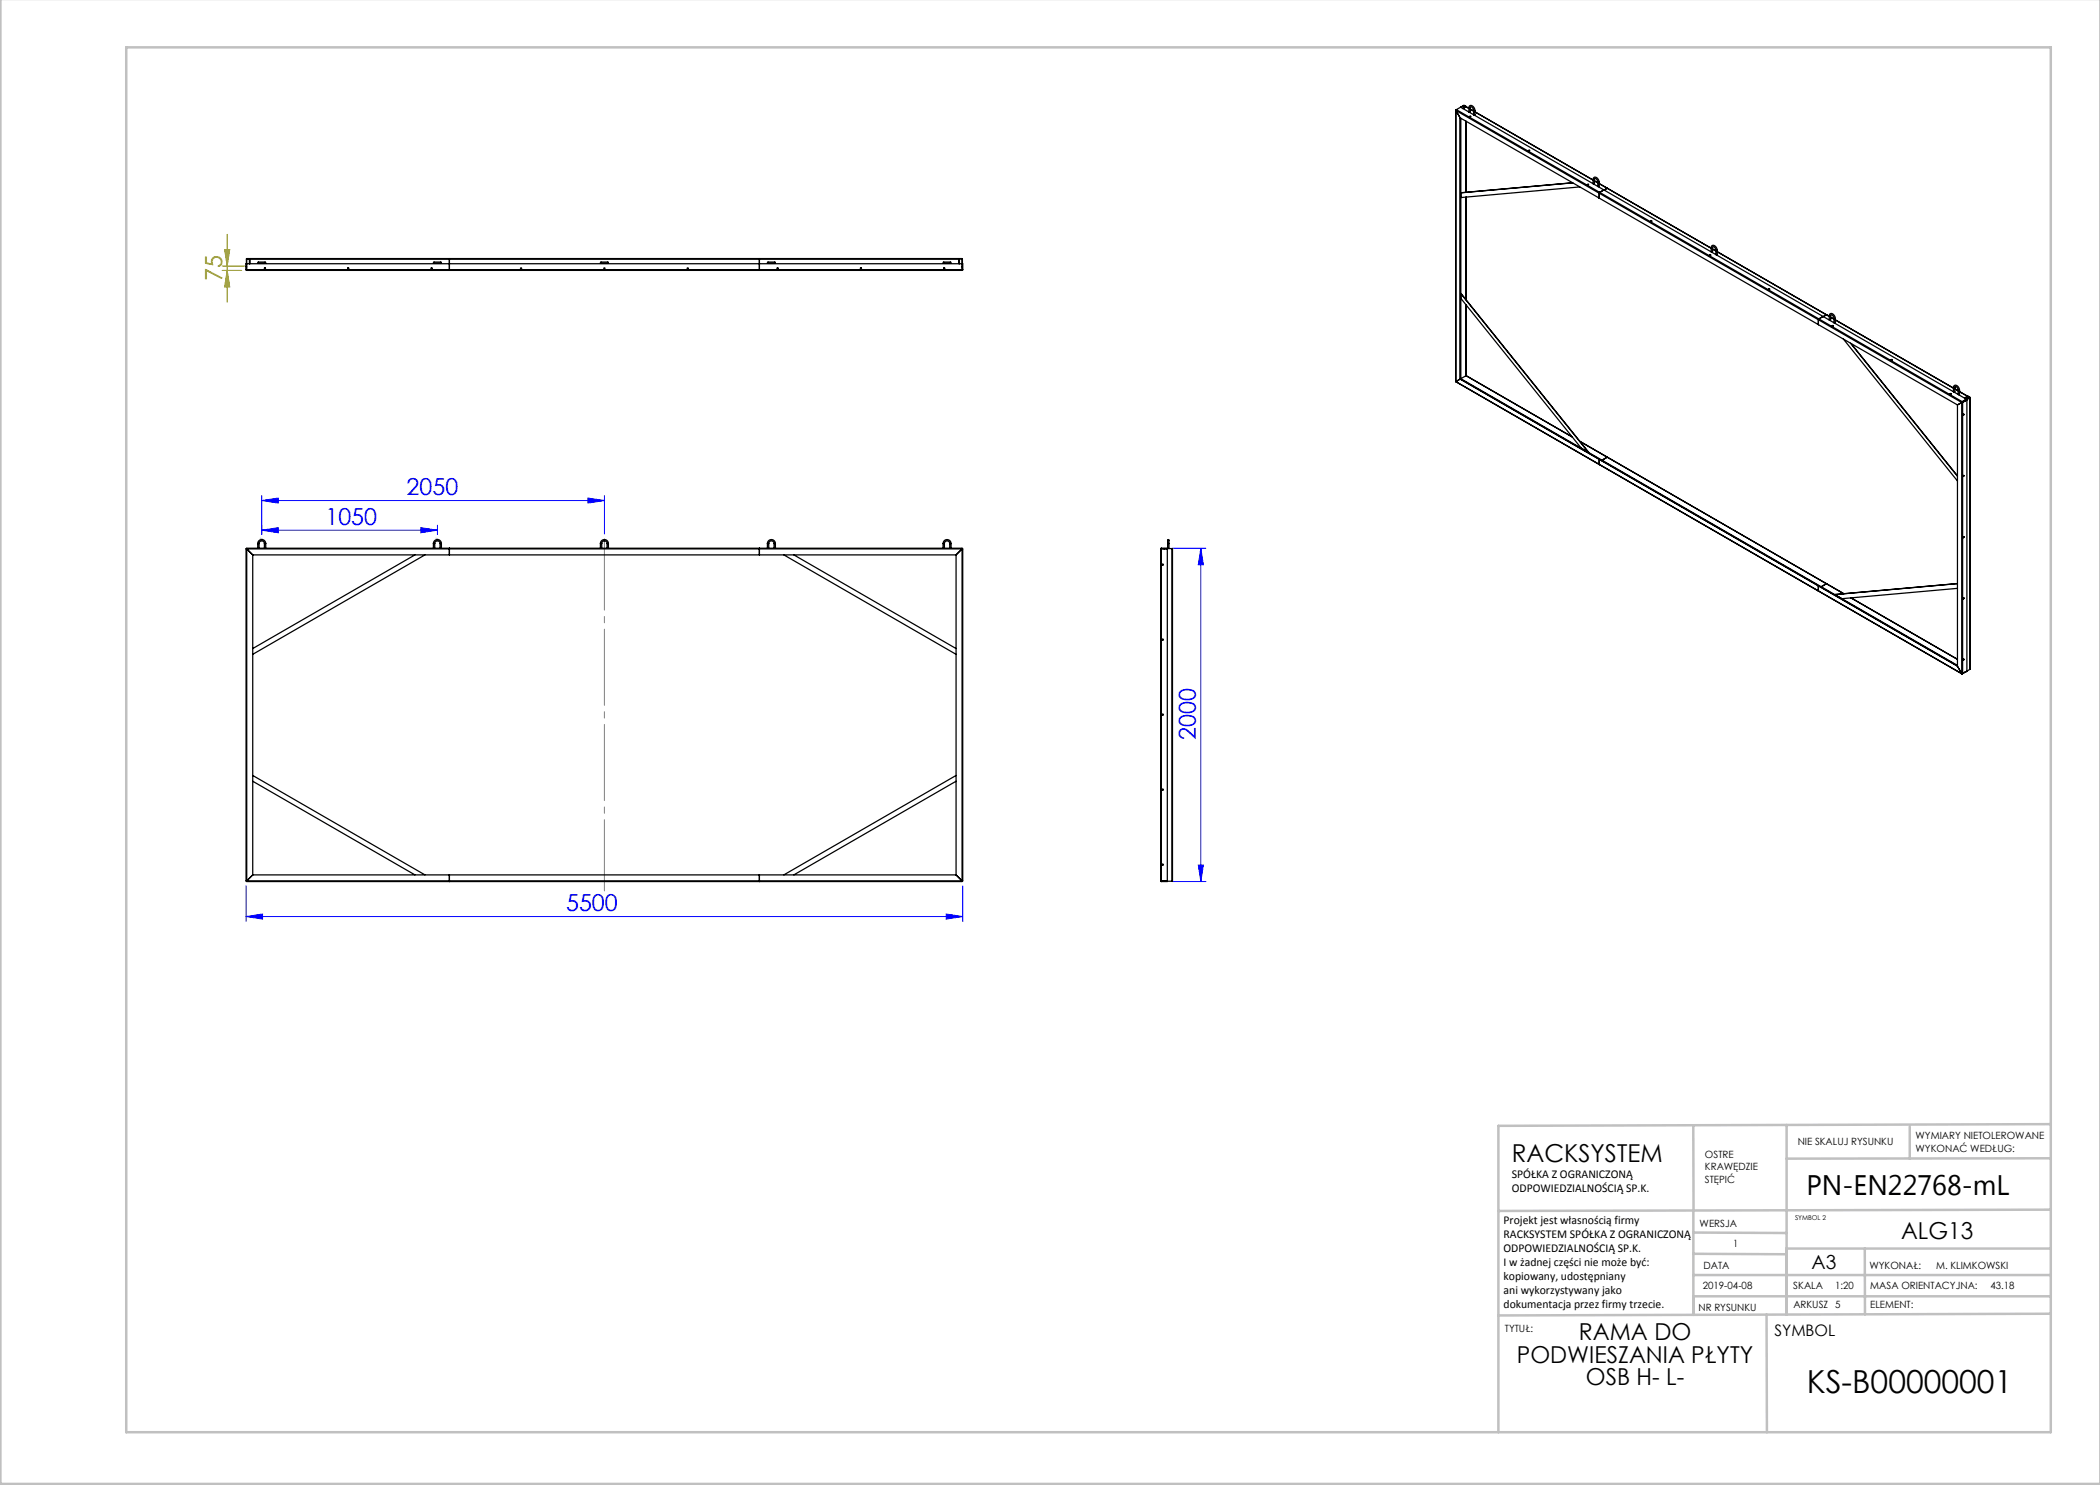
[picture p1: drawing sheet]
<svg xmlns="http://www.w3.org/2000/svg" width="420mm" height="297mm" viewBox="0 0 420 297" stroke-linecap="round" stroke-linejoin="round" font-family="sans-serif">
<path d="M52 107.6l.7 .7M52 108.3l.7-.7M52.3 108.4v-1M52.8 107.9h-1M87.1 107.6l.7 .7M87.1 108.3l.7-.7M87.5 108.4v-1M88 107.9h-1" fill="none" stroke="#c0c0c0" stroke-width=".2" stroke-dasharray="1.3 .6" stroke-dashoffset=".5" stroke-linecap="butt"/>
<g fill="none" stroke="#00f" stroke-width=".2">
<path d="M52.3 99.1v7.8M117.6 99.6l3.3 .5-3.3 .5zM120.9 99.1v7.7M52.3 100.1l3.3-.5v1zM52.3 106l3.3-.5v1zM52.3 100.1h68.6M52.3 106h35.2M84.2 105.5l3.3 .5-3.3 .5zM87.5 105v1.9M234.5 109.6h6.7M240.2 109.6l.5 3.3h-1zM240.2 109.6v66.7"/>
<path d="M49.2 177.2v7.1M192.5 177.2v7.1M234.5 176.3h6.7M239.7 173h1l-.5 3.3zM49.2 183.3l3.3-.5v1zM49.2 183.3h143.3M189.2 182.8l3.3 .5-3.3 .5z"/>
</g>
<path d="M44.4 54.1h3.9M44.4 53.2h4.5M44.9 49.9h1l-.5 3.3zM45.4 54.1l.5 3.3h-1zM45.4 46.9v13.5" fill="none" stroke="#808000" stroke-width=".2"/>
<path d="M120.9 107.8v70.4" fill="none" stroke="#808080" stroke-width=".2" stroke-dasharray="15.2 1.3 1.3 1.3" stroke-dashoffset="1"/>
<g fill="none" stroke="#c0c0c0" stroke-width=".5">
<path d="M.1 -.1v296.9h419.9M25.2 9.5h385v276.9h-385zM338.7 225.2v16.9M357.3 225v37.9M382 225.4v6.3M410.1 224.8l-110.4 .4v61.2M410.1 231.7h-52.8M338.7 259.3h71.5M338.7 255h71.5M338.7 250.8l18.6 .1M338.7 246.5l18.6 .1M338.7 242.1v20.9"/>
<path d="M373 249.7v13.2M410.1 241.9l-110.4 .3M410.2 249.7h-52.9v13.2M353.3 262.9l.1 23.5M410.2 262.7l-110.5 .4"/>
</g>
<g fill="#00f">
<path d="M52.3 100.1l3.3-.5v1zM117.6 99.6l3.3 .5-3.3 .5z"/>
<path d="M52.3 106l3.3-.5v1zM84.2 105.5l3.3 .5-3.3 .5z"/>
</g>
<path d="M45.4 54.1l.5 3.3h-1zM44.9 49.9h1l-.5 3.3z" fill="#808000"/>
<g fill="#00f">
<path d="M49.2 183.3l3.3-.5v1zM189.2 182.8l3.3 .5-3.3 .5z"/>
<path d="M239.7 173h1l-.5 3.3zM240.2 109.6l.5 3.3h-1z"/>
</g>
<g fill="none" stroke="#000" stroke-width=".25">
<path d="M291.1 22l.1 54.3M291.2 22v.1M291.2 22.1l28.6 16.5M291.2 22.1l.8 1.5M291.2 22.1v54.2M291.2 22h.1M291.3 21.9l-.1 .1M291.3 21.9l-.1 .2M291.3 21.9l72.5 41.9M292 23.6l27.8 16M292 23.6v52.2M292.1 23.6v52.2"/>
<path d="M292.1 21.4l72.5 41.9M292.1 21.4l-.8 .5M292.2 23.6v52.1M292.8 21.1h.1M292.8 21.1l-.6 .4M292.8 21.1v.5M292.8 21.1l.4 .2M292.8 21.1v.4M292.9 21.1l.3 .3M292.9 21.1l-.8 .3M293.2 21.3h.1M293.2 21.3l-.7 .4"/>
<path d="M293.2 21.4l-.6 .3M293.2 24.2v14.3M293.2 39.4v20.5M293.2 21.4l.6 .3M293.2 21.3v.1M293.2 24.3v14.2M293.2 39.4v20.6M293.3 21.4h-.1M293.3 21.4l.5 .3M293.8 21.6a.5 .5 0 0 1 .4-.5 .5 .5 0 0 1 .6 .4l.2 .6M293.8 21.6v.8h.1h.1v-.8M293.8 21.6h.2"/>
<path d="M293.9 23.3h.2zM293.9 23.3h.2M294 21.6a.23 .23 0 0 1 .3-.3 .23 .23 0 0 1 .2 .2l.2 .6M294 21.8l.7 .4M294.7 22.1v.8l.1 .1 .2-.1v-.8M294.7 22.1h.3M295 22.4l23.6 13.6M305.7 30.1h.2zM305.7 30.1h.2M314.6 36.6l-22.4 1.9M316 37.4l-23.8 2.1M317.5 36.9h.2z"/>
<path d="M317.5 36.9h.2M318.6 35.9a.5 .5 0 0 1 .5-.5 .5 .5 0 0 1 .5 .4l.2 .6M318.6 35.9v.8l.1 .1 .2-.1v-.8M318.6 35.9h.3M318.9 35.9a.23 .23 0 0 1 .2-.2 .23 .23 0 0 1 .2 .2l.3 .5M318.9 36.2l.7 .3M318.9 36.2l.7 .4M319.6 36.4v.9h.1h.1v-.9M319.6 36.4h.2M319.8 36.7l22.4 13M319.8 36.7l1.6 1M319.8 38.6v1"/>
<path d="M319.8 38.6l72.5 41.9M319.8 39.6l71.7 41.4M320.8 38l-1 .6M321.4 37.7l-.6 .3M321.5 37.7h-.1M49.2 53.9l.1 .2M49.2 53.9h.1M49.3 53.9v.1M49.3 53.3v.1M49.3 52.7l-.1 1.2M49.3 53.9v.2M49.3 52.7h143.1"/>
<path d="M49.3 53.9h143.1M49.3 54.1h143.1M49.9 52.7v-.9h-.5l-.1 2.1M49.9 51.8h-.6v2.1M49.9 51.8h141.9M49.9 51.8v.9M51.6 52.4h.9a.4 .4 0 0 1 .6 .2l-.9 .1a.4 .4 0 0 1-.6-.2zM52.9 53.6v.2M69.6 53.6v.2M86.3 53.6v.2M86.7 52.5l.9-.1a.4 .4 0 0 1 .7 .2l-1 .1a.4 .4 0 0 1-.6-.2zM89.9 51.7v2.4"/>
<path d="M120.1 52.4h.9a.4 .4 0 0 1 .7 .2l-1 .1a.4 .4 0 0 1-.6-.2zM151.9 51.7v2.4M153.5 52.4h.9a.4 .4 0 0 1 .7 .2l-1 .1a.4 .4 0 0 1-.6-.2zM155.5 53.6v.2M172.1 53.6v.2M188.7 52.4h.8a.4 .4 0 0 1 .7 .2l-.9 .1a.4 .4 0 0 1-.7-.2zM188.8 53.6v.2M191.8 51.8h.7v2.1M191.8 51.8v.9M191.9 51.8v.9M191.9 51.8h.1M191.9 51.8h.5"/>
<path d="M192.4 51.8h.1M192.4 53.9v.2M192.4 51.8v2.1M192.5 53.9l-.1 .1M192.5 53.3l-.1 .1M192.5 52.7v1.2M192.5 53.9h.1M192.5 53.9l-.1 .2M292.2 58.7l25.5 31.7zM292.2 59.7l24.1 30M330.1 44.2h.3M330.2 44.2h.2z"/>
<path d="M341.9 51h.2M341.9 51h.3zM342.2 49.5a.5 .5 0 0 1 .5-.5 .5 .5 0 0 1 .5 .4l.2 .7M342.2 49.5v.9h.2l.1-.1v-.8M342.2 49.5h.3M342.5 49.5a.23 .23 0 0 1 .2-.2 .23 .23 0 0 1 .3 .2l.2 .6M342.5 49.8l.7 .4M343.2 50.1v.8l.1 .1 .1-.1v-.8M343.2 50.1h.2M343.4 50.3l22.5 13M353.7 57.9h.2M353.7 57.8h.2z"/>
<path d="M291.2 76.3v.1M291.2 76.3l101.2 58.5M292 75.8l-.8 .5M292 75.8l27.8 16.1M292.1 75.8l99.4 57.4M292.1 75.8h-.1M292.2 75.7l-.1 .1M292.2 75.7l28.2 16.3M293.2 75.1l21.3 12.3M293.2 75.1l-1 .6M293.2 61v14.1M293.3 75.1h-.1"/>
<path d="M293.3 75.1l21.1 12.3M363.8 63.8l-.1 1.1M363.8 63.8l28.6 16.5M364.6 63.3l-.8 .5M364.6 63.3l28.7 16.5M365.9 63.2a.5 .5 0 0 1 .4-.5 .5 .5 0 0 1 .6 .4l.2 .6M365.9 63.3l-.6-.3-.6 .3M365.9 63.2v.8l.1 .1 .1-.1v-.8M365.9 63.2h.2M366.1 63.2a.23 .23 0 0 1 .2-.3 .23 .23 0 0 1 .3 .3l.2 .5M366.1 63.5l.7 .3M366.1 63.4l.7 .4"/>
<path d="M366.4 65.1l.2 .1zM366.4 65.2h.2M366.8 63.7v.9M367.1 63.7v.8l-.3 .1M367.1 63.7h-.3M367.1 64l23.6 13.6M368.7 67.8l22.8 28.4M370.1 68.6l21.4 26.7M370.2 68.7l21.3 26.5M378.2 71.9l.2 .1zM378.2 72h.2M390 78.7l.2 .1z"/>
<path d="M390 78.8h.2M390.7 77.5a.5 .5 0 0 1 .5-.5 .5 .5 0 0 1 .5 .4l.2 .6M390.7 77.5v.8l.1 .1 .2-.1v-.8M390.7 77.5h.3M391 77.5a.23 .23 0 0 1 .2-.2 .23 .23 0 0 1 .2 .2l.2 .5M391 77.8l.6 .4M391.6 78v.9h.2h.1v-.9M391.9 78h-.3M391.9 78.3l1.6 1M391.9 78.3l1.7 1M393.3 79.8l-.9 .5M393.3 79.8v.1"/>
<path d="M393.3 80h.1M393.5 79.3l.5 .2-1.5 1M393.5 79.3l-.6 .3M393.6 79.3h.1M393.6 79.3l-.6 .4M393.6 79.3v.4M393.6 79.3l.3 .2M393.9 79.5l-1.5 .9M393.9 79.5h.1M394 79.5v54.4M316 88.2l52.8 30.5M316 88.3l49.3 28.5"/>
<path d="M319.8 92.9h.1M319.8 91.9v1M319.8 92.9l72.5 41.8M319.8 91.9l71.7 41.3M320.4 92l-.1 .1M320.4 92l71.1 41.1M321.5 91.4l-1.1 .6M391.5 81v52.2M392.3 80.5h.2M392.3 80.5v54.2M392.3 80.5l-.8 .5M392.4 80.5h.1"/>
<path d="M392.4 80.5h-.1M392.5 80.4h.1M392.4 80.3l-.1 .2M392.4 80.4v.1M392.4 80.3l.1 .2M392.5 80.5h.1M392.5 80.4v.1M392.5 80.5v54.2M392.7 82.8l.1 .1M392.7 95.1h.1M392.8 82.9l-.2 .1M392.8 95.1l-.2 .2"/>
<path d="M392.8 80.2v.1M392.8 80.2h.2M393.4 80l-.9 .5M393.4 80v54.2M49.3 109.8v-.2h143.1v.2M49.3 109.8h-.1v66.4h.1M49.3 109.7v.1M49.3 109.8h143.1M49.3 109.8l1.2 1.2M49.3 109.8v66.4M50.5 111h140.7M50.5 111v64"/>
<path d="M51.5 108.7a.8 .8 0 0 1 .8-.8 .8 .8 0 0 1 .8 .8M51.5 108.7h.3M51.5 108.7v.9M51.8 108.7a.53 .53 0 0 1 .5-.5 .53 .53 0 0 1 .6 .5M51.8 108.7v.9M52.9 108.7h.2M52.9 108.7v.9M53.1 108.7v.9M83 111l-32.5 18.7M85 111l-34.5 19.9M86.7 108.7a.8 .8 0 0 1 .8-.8 .8 .8 0 0 1 .8 .8M86.7 108.7h.2"/>
<path d="M86.7 108.7v.9M86.9 108.7a.53 .53 0 0 1 .6-.5 .53 .53 0 0 1 .5 .5M86.9 108.7v.9M88 108.7h.3M88 108.7v.9M88.3 108.7v.9M89.9 109.6v1.4M120.1 108.7a.8 .8 0 0 1 .8-.8 .8 .8 0 0 1 .8 .8M120.1 108.7h.2M120.1 108.7v.9M120.3 108.7a.53 .53 0 0 1 .6-.5 .53 .53 0 0 1 .5 .5M120.3 108.7v.9"/>
<path d="M121.4 108.7h.3M121.4 108.7v.9M121.7 108.7v.9M151.9 109.6v1.4M153.5 108.7a.8 .8 0 0 1 .8-.8 .8 .8 0 0 1 .8 .8M153.5 108.7h.2M153.5 108.7v.9M153.7 108.7a.53 .53 0 0 1 .6-.5 .53 .53 0 0 1 .5 .5M153.7 108.7v.9M154.8 108.7h.3M154.8 108.7v.9M155.1 108.7v.9"/>
<path d="M156.8 111l34.4 19.9M158.8 111l32.4 18.7M188.6 108.7a.8 .8 0 0 1 .8-.8 .8 .8 0 0 1 .8 .8M188.6 108.7h.3M188.6 108.7v.9M188.9 108.7a.53 .53 0 0 1 .5-.5 .53 .53 0 0 1 .5 .5M188.9 108.7v.9M189.9 108.7h.3M189.9 108.7v.9M190.2 108.7v.9M191.2 111v64M192.4 109.8h.1v66.4h-.1"/>
<path d="M192.4 109.7l.1 .1M192.4 109.8v66.4M192.4 109.8l-1.2 1.2M232.1 109.8h.2M232.1 109.8v66.4M232.3 109.7l-.1 .1M232.3 109.6l-.2 .2M232.3 109.8h1.2v66.4h-1.2M232.3 109.6l1.2 .1M232.3 109.6v.1M232.3 109.8v66.4M232.3 109.7h.5"/>
<path d="M232.4 113h.2M232.8 109.7v.1M232.8 109.7h.1M232.9 109.7h1.5M232.9 109.7v.1M233.5 108.7v-.1a.42 .42 0 0 1 .2-.7l.1 .8M233.5 108.7h.3M233.5 108.7v1M233.8 108.7v1M234.4 109.7v66.5M363.7 117.2v1M365.3 116.8l-1.1 .6"/>
<path d="M365.3 116.7v.1M370.2 119.6l21.3 12.3M391.5 116.7l-24.5 2.2 24.5-2.2M391.5 117.7l-23.1 2M392.7 107.3l.1 .1M392.7 119.6h.1M392.8 107.4l-.2 .1M392.8 119.6l-.2 .2M232.4 128h.2M391.5 133.2l.8 1.5M392.3 134.7l.1 .1M392.3 134.7h.2"/>
<path d="M392.4 134.7v.1M392.7 131.8l.1 .1M392.8 131.9l-.2 .1M393 134.5h.1M393.3 134.3h.1M393.3 134.3l-.9 .5M394 133.9l-1.5 .8M394 133.9h.1M50.5 156.2l32.5 18.8M50.5 155.1l34.5 19.9M191.2 156.2l-32.4 18.8M191.2 155.1l-34.4 19.9"/>
<path d="M232.4 143h.2M232.4 158h.2M49.3 176.2h.1M49.3 176.2v.1h143.1v-.1M49.3 176.2h143.1M50.5 175h140.7M50.5 175l-1.2 1.2M89.9 175v1.3M151.9 175v1.3M191.2 175l1.2 1.2M192.5 176.2h-.1M232.1 176.2l.2 .1"/>
<path d="M232.1 176.2h.2M232.2 176.2h.1M232.3 176.2v.1M232.3 176.2h.5M232.4 173h.2M232.8 176.2h.1M232.9 176.2h1.5M232.9 176.2h.1M233.5 176.2l-1.2 .1"/>
<circle cx="53" cy="53.7" r=".12"/>
<circle cx="69.6" cy="53.7" r=".12"/>
<circle cx="86.3" cy="53.7" r=".12"/>
<circle cx="104.2" cy="53.7" r=".12"/>
<circle cx="120.9" cy="53.7" r=".12"/>
<circle cx="137.5" cy="53.7" r=".12"/>
<circle cx="155.5" cy="53.7" r=".12"/>
<circle cx="172.2" cy="53.7" r=".12"/>
<circle cx="188.8" cy="53.7" r=".12"/>
<circle cx="392.7" cy="83" r=".1"/>
<circle cx="392.7" cy="95.2" r=".1"/>
<circle cx="232.5" cy="112.9" r=".12"/>
<circle cx="392.7" cy="119.7" r=".1"/>
<circle cx="392.7" cy="107.5" r=".1"/>
<circle cx="232.5" cy="127.9" r=".12"/>
<circle cx="392.7" cy="132" r=".1"/>
<circle cx="232.5" cy="142.9" r=".12"/>
<circle cx="232.5" cy="157.9" r=".12"/>
<circle cx="232.5" cy="172.9" r=".12"/>
</g>
<text font-size="6.3" x="361.4" y="278.5">KS-B00000001</text>
<text font-size="5.6" x="361.3" y="239.1">PN-EN22768-mL</text>
<text font-size="4.9" x="302.4" y="232.4">RACKSYSTEM</text>
<text font-size="4.7" fill="#808000" x="44.4" y="56.3" transform="rotate(-90 44.4 56.3)">75</text>
<g font-size="4.7" fill="#00f">
<text x="81.3" y="99.1">2050</text>
<text x="65.1" y="105">1050</text>
<text x="239.2" y="148" transform="rotate(-90 239.2 148)">2000</text>
<text x="113.2" y="182.3">5500</text>
</g>
<g font-size="4.7">
<text x="380.2" y="247.8">ALG13</text>
<text x="315.8" y="268.1">RAMA DO</text>
<text x="303.4" y="272.6">PODWIESZANIA PŁYTY</text>
<text x="317.2" y="277.1">OSB H- L-</text>
</g>
<text font-size="3.9" x="362.3" y="253.8">A3</text>
<text font-size="3.2" x="354.9" y="267.2">SYMBOL</text>
<g font-size="2.4">
<text x="302.4" y="235.6">SPÓŁKA Z OGRANICZONĄ</text>
<text x="302.4" y="238.4">ODPOWIEDZIALNOŚCIĄ SP.K.</text>
<text x="300.7" y="244.7">Projekt jest własnością firmy</text>
<text x="300.7" y="247.5">RACKSYSTEM SPÓŁKA Z OGRANICZONĄ</text>
<text x="300.7" y="250.3">ODPOWIEDZIALNOŚCIĄ SP.K.</text>
<text x="300.7" y="253.1">I w żadnej części nie może być:</text>
<text x="300.7" y="256">kopiowany, udostępniany</text>
<text x="300.7" y="258.8">ani wykorzystywany jako</text>
<text x="300.7" y="261.6">dokumentacja przez firmy trzecie.</text>
</g>
<g font-size="2">
<text x="383.1" y="227.9">WYMIARY NIETOLEROWANE</text>
<text x="341" y="231.6">OSTRE</text>
<text x="359.5" y="228.9">NIE SKALUJ RYSUNKU</text>
<text x="383.1" y="230.4">WYKONAĆ WEDŁUG:</text>
<text x="341" y="234.1">KRAWĘDZIE</text>
<text x="341" y="236.6">STĘPIĆ</text>
<text x="339.9" y="245.4">WERSJA</text>
<text x="346.6" y="249.5">1</text>
<text x="340.5" y="257.7">2019-04-08</text>
<text x="340.7" y="253.8">DATA</text>
<text x="358.7" y="257.7">SKALA</text>
<text x="367" y="257.7">1:20</text>
<text x="373.9" y="253.8">WYKONAŁ:</text>
<text x="374.1" y="257.7">MASA ORIENTACYJNA:</text>
<text x="387.2" y="253.8">M. KLIMKOWSKI</text>
<text x="398.1" y="257.7">43.18</text>
<text x="339.7" y="262.3">NR RYSUNKU</text>
<text x="358.7" y="261.7">ARKUSZ 5</text>
<text x="374.1" y="261.7">ELEMENT:</text>
<text x="301" y="266.4">TYTUŁ:</text>
</g>
<text font-size="1.3" x="359" y="244">SYMBOL 2</text>
</svg>
